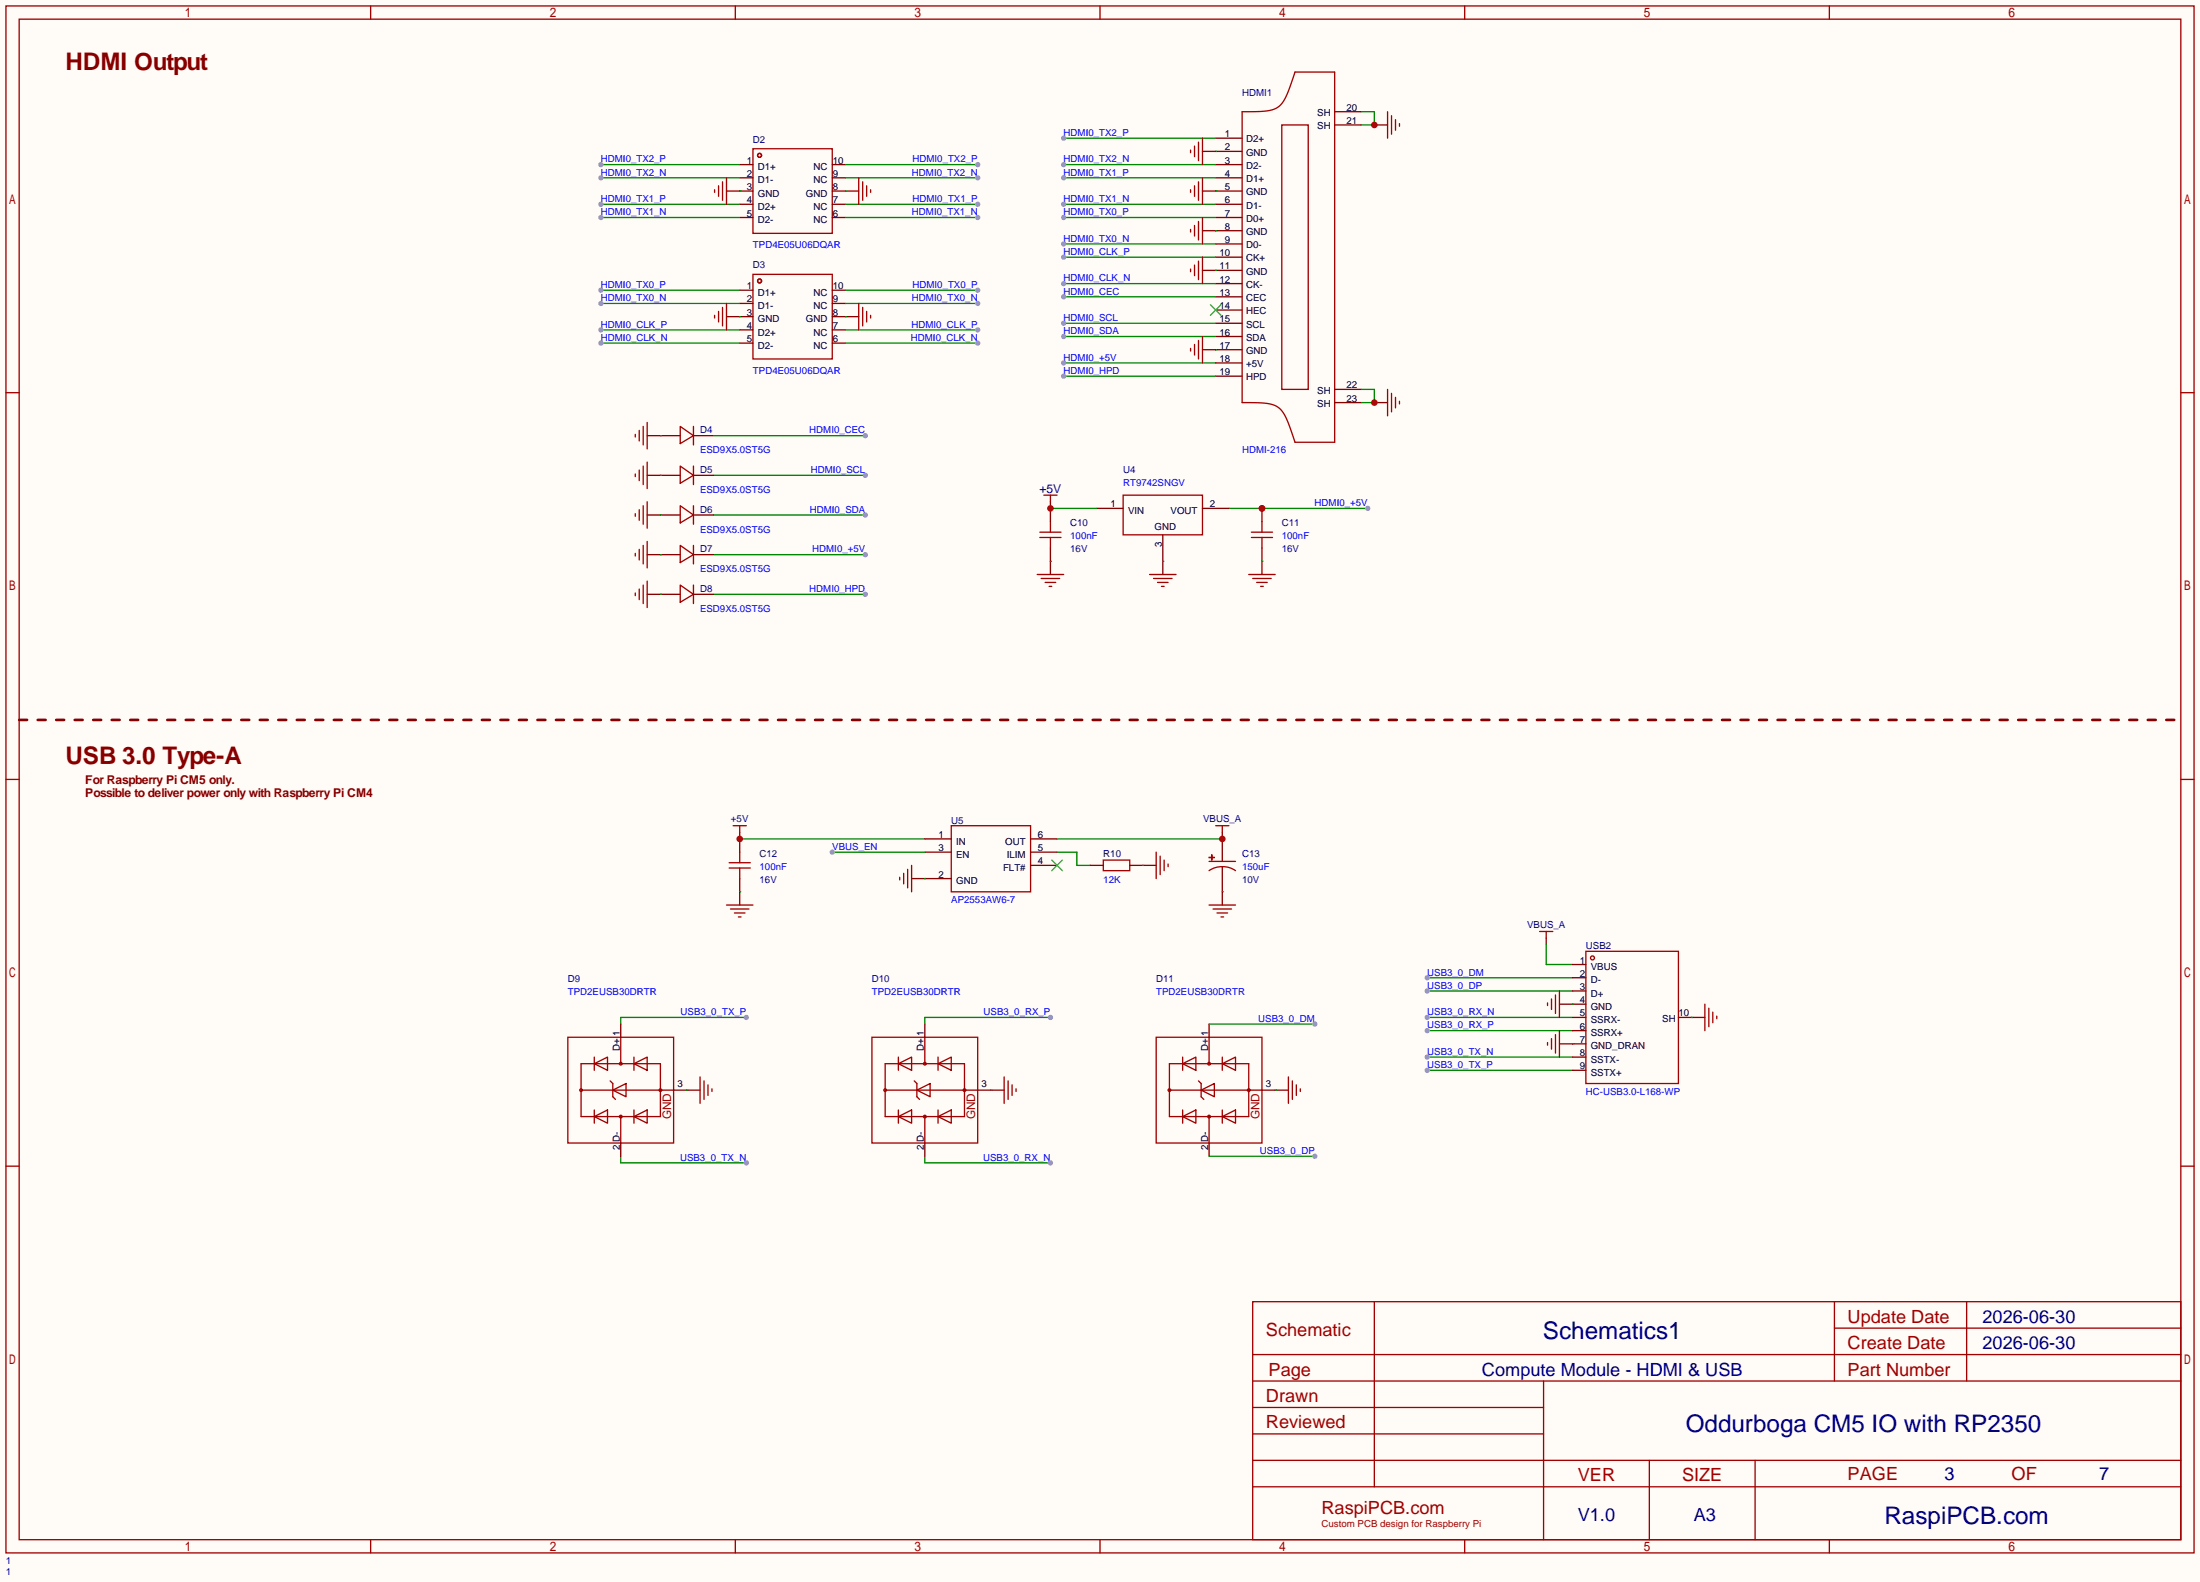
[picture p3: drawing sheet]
<svg xmlns="http://www.w3.org/2000/svg" width="423mm" height="304mm" viewBox="0 0 423 304" stroke-linecap="round" stroke-linejoin="round" font-family="sans-serif">
<path d="M0 0h422.7v303.9h-422.7z" fill="#fffcf7"/>
<g fill="none" stroke="#a10000" stroke-width=".25">
<path d="M1.1 1.1h420.4v297.2h-420.4zM3.7 3.7h415.3v292.1h-415.3zM71.2 1.1v2.6M141.3 1.1v2.6M211.3 1.1v2.6M281.4 1.1v2.6M351.5 1.1v2.6M1.1 75.4h2.6M419 75.4h2.5M1.1 149.7h2.6M419 149.7h2.5M327.5 192.9v5.1"/>
<path d="M328.3 193.7v3.5M329.1 194.4v2.1M329.8 195.2v.5M1.1 224h2.6M419 224h2.5M240.7 250.1h178.3v45.7h-178.3zM264 250.1v35.5M352.4 250.1v15.2M352.4 255.1h66.6M377.8 250.1v15.2M240.7 270.4h55.8M240.7 265.3h178.3"/>
<path d="M240.7 275.5h55.8M240.7 260.2h178.3M296.5 265.3v30.5M71.2 295.8v2.5M141.3 295.8v2.5M211.3 295.8v2.5M240.7 285.6h178.3M240.7 280.5h178.3M281.4 295.8v2.5M316.9 280.5v15.3M337.2 280.5v15.3M351.5 295.8v2.5"/>
</g>
<path d="M325 195.5h2.5" fill="none" stroke="#870000" stroke-width=".25"/>
<path d="M274.2 190.4h27.9" fill="none" stroke="#008700" stroke-width=".25"/>
<circle cx="274.2" cy="190.4" r=".51" fill="#999"/>
<path d="M274.2 187.8h27.9" fill="none" stroke="#008700" stroke-width=".25"/>
<circle cx="274.2" cy="187.8" r=".51" fill="#999"/>
<path d="M274.2 198h27.9" fill="none" stroke="#008700" stroke-width=".25"/>
<circle cx="274.2" cy="198" r=".51" fill="#999"/>
<path d="M274.2 195.5h27.9" fill="none" stroke="#008700" stroke-width=".25"/>
<circle cx="274.2" cy="195.5" r=".51" fill="#999"/>
<path d="M274.2 205.6h27.9" fill="none" stroke="#008700" stroke-width=".25"/>
<circle cx="274.2" cy="205.6" r=".51" fill="#999"/>
<path d="M274.2 203.1h27.9" fill="none" stroke="#008700" stroke-width=".25"/>
<circle cx="274.2" cy="203.1" r=".51" fill="#999"/>
<path d="M299.6 192.9h2.5M299.6 200.5h2.5" fill="none" stroke="#870000" stroke-width=".25"/>
<path d="M297.3 192.7v.5M298.1 191.9v2M298.1 199.5v2M298.8 191.1v3.6M298.8 198.8v3.5M299.6 190.4v5.1M299.6 198v5.1M297.3 200.3v.5" fill="none" stroke="#a10000" stroke-width=".25"/>
<path d="M143.4 195.5h-24.1v1.2" fill="none" stroke="#008700" stroke-width=".25"/>
<circle cx="143.4" cy="195.5" r=".51" fill="#999"/>
<path d="M119.3 222.1v1.3h24.1" fill="none" stroke="#008700" stroke-width=".25"/>
<circle cx="143.4" cy="223.4" r=".51" fill="#999"/>
<path d="M119.3 196.7v2.6M119.3 219.6v2.5M129.4 209.4h5.1" fill="none" stroke="#870000" stroke-width=".25"/>
<g fill="none" stroke="#a10000" stroke-width=".25">
<path d="M109.1 199.3h20.3v20.3h-20.3zM119.3 199.3v5M111.6 204.3h15.3v10.2h-15.3zM111.6 209.4h17.8M114.2 214.5l2.5-1.3v2.6zM114.2 204.3l2.5-1.2v2.5zM114.2 203.1v2.5M114.2 213.2v2.6M117.2 207.6l.5 .6v2.5l.5 .5M117.7 209.4l2.6-1.2v2.5zM119.3 214.5v5.1M121.8 214.5l2.5-1.3v2.6z"/>
<path d="M121.8 204.3l2.5-1.2v2.5zM121.8 203.1v2.5M121.8 213.2v2.6M134.5 206.9v5.1M135.3 207.6v3.6M136 208.4v2M136.8 209.2v.5"/>
<circle cx="111.6" cy="209.4" r=".25"/>
<circle cx="119.3" cy="214.5" r=".25"/>
<circle cx="119.3" cy="204.3" r=".25"/>
<circle cx="126.9" cy="209.4" r=".25"/>
</g>
<path d="M201.8 195.5h-24.1v1.2M132 209.4h.1" fill="none" stroke="#008700" stroke-width=".25"/>
<circle cx="201.8" cy="195.5" r=".51" fill="#999"/>
<path d="M177.7 222.1v1.3h24.1" fill="none" stroke="#008700" stroke-width=".25"/>
<circle cx="201.8" cy="223.4" r=".51" fill="#999"/>
<g fill="none" stroke="#870000" stroke-width=".25">
<path d="M142.1 159.9v1.3M234.8 159.9v1.3M142.1 171.3v2.6M177.7 161.2h5.1M177.7 168.8h5.1M177.7 163.7h5.1M198 161.2h5.1M198 163.7h5.1M198 166.2h5.1M219.6 166.2h2.5M234.8 171.3v2.6M177.7 196.7v2.6"/>
<path d="M177.7 219.6v2.5M187.8 209.4h5.1"/>
</g>
<g fill="none" stroke="#a10000" stroke-width=".25">
<path d="M140.8 158.6h2.6M142.1 158.6v1.3M182.8 158.6h15.2v12.7h-15.2zM233.6 158.6h2.5M234.8 158.6v1.3M139.6 173.9h5.1M140.3 174.6h3.6M141.1 175.4h2M141.9 176.1h.5M222.1 163.7v5.1M222.9 164.5v3.5M223.6 165.2v2.1"/>
<path d="M224.4 166v.5M232.3 173.9h5.1M233 174.6h3.6M233.8 175.4h2M234.6 176.1h.5M167.5 199.3h20.3v20.3h-20.3zM177.7 199.3v5M170.1 204.3h15.2v10.2h-15.2zM170.1 209.4h17.7M172.6 214.5l2.5-1.3v2.6zM172.6 204.3l2.5-1.2v2.5zM172.6 203.1v2.5"/>
<path d="M172.6 213.2v2.6M175.6 207.6l.5 .6v2.5l.6 .5M176.1 209.4l2.6-1.2v2.5zM177.7 214.5v5.1M180.2 214.5l2.6-1.3v2.6zM180.2 204.3l2.6-1.2v2.5zM180.2 203.1v2.5M180.2 213.2v2.6M192.9 206.9v5.1M193.7 207.6v3.6M194.4 208.4v2M195.2 209.2v.5"/>
<circle cx="170.1" cy="209.4" r=".25"/>
<circle cx="177.7" cy="214.5" r=".25"/>
<circle cx="177.7" cy="204.3" r=".25"/>
<circle cx="185.3" cy="209.4" r=".25"/>
</g>
<path d="M142.1 161.2h35.6M159.9 163.7h17.8M203.1 161.2h31.7M203.1 163.7h3.8v2.5h2.5M190.4 209.4h.1" fill="none" stroke="#008700" stroke-width=".25"/>
<path d="M202.1 165.2l2 2.1M204.1 165.2l-2 2.1" fill="none" stroke="#3c3" stroke-width=".25"/>
<circle cx="159.9" cy="163.7" r=".51" fill="#999"/>
<path d="M175.1 168.8h2.6M232.3 196.7v2.6M232.3 219.6v2.5M242.4 209.4h5.1" fill="none" stroke="#870000" stroke-width=".25"/>
<g fill="none" stroke="#a10000" stroke-width=".25">
<path d="M172.8 168.5v.5M173.6 167.8v2M174.4 167v3.6M175.1 166.2v5.1M222.1 199.3h20.3v20.3h-20.3zM232.3 199.3v5M224.7 204.3h15.2v10.2h-15.2zM224.7 209.4h17.7M227.2 214.5l2.5-1.3v2.6zM227.2 204.3l2.5-1.2v2.5zM227.2 203.1v2.5M227.2 213.2v2.6"/>
<path d="M230.3 207.6l.5 .6v2.5l.5 .5M230.8 209.4l2.5-1.2v2.5zM232.3 214.5v5.1M234.8 214.5l2.6-1.3v2.6zM234.8 204.3l2.6-1.2v2.5zM234.8 203.1v2.5M234.8 213.2v2.6M247.5 206.9v5.1M248.3 207.6v3.6M249 208.4v2M249.8 209.2v.5"/>
<circle cx="224.7" cy="209.4" r=".25"/>
<circle cx="232.3" cy="214.5" r=".25"/>
<circle cx="232.3" cy="204.3" r=".25"/>
<circle cx="239.9" cy="209.4" r=".25"/>
</g>
<path d="M177.7 168.8h.1M232.3 196.7h20.3M245 209.4h.1" fill="none" stroke="#008700" stroke-width=".25"/>
<circle cx="252.6" cy="196.7" r=".51" fill="#999"/>
<path d="M232.3 222.1h20.3" fill="none" stroke="#008700" stroke-width=".25"/>
<circle cx="252.6" cy="222.1" r=".51" fill="#999"/>
<path d="M140.1 166.8h4M140.1 165.7h4M142.1 163.7v2M212 165.2h5v2.1h-5zM295.8 178.9h2.5M297.1 178.9v1.3" fill="none" stroke="#a10000" stroke-width=".25"/>
<path d="M142.1 161.2v2.5M142.1 168.8v2.5M209.4 166.2h2.6M217 166.2h2.6M297.1 180.2v1.3" fill="none" stroke="#870000" stroke-width=".25"/>
<path d="M219.6 166.2h.1M297.1 181.5v3.8h5" fill="none" stroke="#008700" stroke-width=".25"/>
<circle cx="142.1" cy="161.2" r=".63" fill="#c00"/>
<path d="M142.1 166.8v2" fill="none" stroke="#a10000" stroke-width=".25"/>
<path d="M142.1 171.3h.1" fill="none" stroke="#008700" stroke-width=".25"/>
<path d="M234.8 161.2v4.3" fill="none" stroke="#870000" stroke-width=".25"/>
<circle cx="234.8" cy="161.2" r=".63" fill="#c00"/>
<path d="M234.8 166.5v4.8" fill="none" stroke="#870000" stroke-width=".25"/>
<path d="M232.3 164.7h1zM232.3 167.3a4.6 4.6 0 0 1 5.1 0M232.3 165.5h5.1M232.8 164.2v1z" fill="none" stroke="#a10000" stroke-width=".25"/>
<path d="M204.3 69.7h29.3M234.8 171.3h.1" fill="none" stroke="#008700" stroke-width=".25"/>
<circle cx="204.3" cy="69.7" r=".51" fill="#999"/>
<g fill="none" stroke="#a10000" stroke-width=".25">
<path d="M144.7 28.6h15.2v16.2h-15.2zM238.6 21.5l4.8-.2 1.3-.3 .9-.5 .8-.8 .7-1.2 1.7-4.7h7.6v71.2h-7.6l-1.7-4.7-.7-1.2-.8-.8-.9-.5-1.3-.3-4.8-.2zM246.3 24h5v50.8h-5z"/>
<circle cx="145.9" cy="29.8" r=".38"/>
</g>
<g fill="none" stroke="#870000" stroke-width=".25">
<path d="M142.1 39.2h2.6M142.1 36.7h2.6M142.1 34.2h2.6M142.1 31.6h2.6M159.9 39.2h2.5M159.9 36.7h2.5M159.9 34.2h2.5M159.9 31.6h2.5M233.6 39.2h5M233.6 36.7h5M233.6 34.2h5M233.6 31.6h5"/>
<path d="M233.6 29.1h5M233.6 26.5h5M256.4 24h5.1M256.4 21.5h5.1M142.1 41.8h2.6M159.9 41.8h2.5M233.6 59.6h5M233.6 57h5M233.6 54.5h5M233.6 51.9h5M233.6 49.4h5M233.6 46.9h5"/>
<path d="M233.6 44.3h5M233.6 41.8h5M233.6 72.3h5M233.6 69.7h5M233.6 67.2h5M233.6 64.6h5M233.6 62.1h5M256.4 77.3h5.1M256.4 74.8h5.1"/>
</g>
<path d="M232.5 58.5l2.1 2.1M234.6 58.5l-2.1 2.1" fill="none" stroke="#3c3" stroke-width=".25"/>
<path d="M162.4 41.8h25.4" fill="none" stroke="#008700" stroke-width=".25"/>
<circle cx="187.8" cy="41.8" r=".51" fill="#999"/>
<path d="M3.7 138.3h415.3" fill="none" stroke="#870000" stroke-width=".51" stroke-dasharray="1.5 2"/>
<path d="M162.4 39.2h25.4" fill="none" stroke="#008700" stroke-width=".25"/>
<circle cx="187.8" cy="39.2" r=".51" fill="#999"/>
<path d="M162.4 34.2h25.4" fill="none" stroke="#008700" stroke-width=".25"/>
<circle cx="187.8" cy="34.2" r=".51" fill="#999"/>
<path d="M162.4 31.6h25.4" fill="none" stroke="#008700" stroke-width=".25"/>
<circle cx="187.8" cy="31.6" r=".51" fill="#999"/>
<path d="M115.4 41.8h26.7" fill="none" stroke="#008700" stroke-width=".25"/>
<circle cx="115.4" cy="41.8" r=".51" fill="#999"/>
<path d="M115.4 39.2h26.7" fill="none" stroke="#008700" stroke-width=".25"/>
<circle cx="115.4" cy="39.2" r=".51" fill="#999"/>
<path d="M115.4 34.2h26.7" fill="none" stroke="#008700" stroke-width=".25"/>
<circle cx="115.4" cy="34.2" r=".51" fill="#999"/>
<path d="M115.4 31.6h26.7" fill="none" stroke="#008700" stroke-width=".25"/>
<circle cx="115.4" cy="31.6" r=".51" fill="#999"/>
<path d="M139.6 36.7h2.5M162.4 36.7h2.6M142.1 55.8h2.6M142.1 58.3h2.6M159.9 55.8h2.5M159.9 58.3h2.5M142.1 60.8h2.6M142.1 63.4h2.6M142.1 65.9h2.6M159.9 60.8h2.5M159.9 63.4h2.5M159.9 65.9h2.5" fill="none" stroke="#870000" stroke-width=".25"/>
<g fill="none" stroke="#a10000" stroke-width=".25">
<path d="M137.3 36.4v.6M138 35.7v2M138.8 34.9v3.6M139.6 34.2v5M165 34.2v5M165.7 34.9v3.6M166.5 35.7v2M167.3 36.4v.6M144.7 52.7h15.2v16.3h-15.2z"/>
<circle cx="145.9" cy="54" r=".38"/>
</g>
<path d="M142.1 36.7h.1M162.4 36.7h.1M162.4 65.9h25.4" fill="none" stroke="#008700" stroke-width=".25"/>
<circle cx="187.8" cy="65.9" r=".51" fill="#999"/>
<path d="M162.4 63.4h25.4" fill="none" stroke="#008700" stroke-width=".25"/>
<circle cx="187.8" cy="63.4" r=".51" fill="#999"/>
<path d="M162.4 58.3h25.4" fill="none" stroke="#008700" stroke-width=".25"/>
<circle cx="187.8" cy="58.3" r=".51" fill="#999"/>
<path d="M162.4 55.8h25.4" fill="none" stroke="#008700" stroke-width=".25"/>
<circle cx="187.8" cy="55.8" r=".51" fill="#999"/>
<path d="M115.4 65.9h26.7" fill="none" stroke="#008700" stroke-width=".25"/>
<circle cx="115.4" cy="65.9" r=".51" fill="#999"/>
<path d="M115.4 63.4h26.7" fill="none" stroke="#008700" stroke-width=".25"/>
<circle cx="115.4" cy="63.4" r=".51" fill="#999"/>
<path d="M115.4 58.3h26.7" fill="none" stroke="#008700" stroke-width=".25"/>
<circle cx="115.4" cy="58.3" r=".51" fill="#999"/>
<path d="M115.4 55.8h26.7" fill="none" stroke="#008700" stroke-width=".25"/>
<circle cx="115.4" cy="55.8" r=".51" fill="#999"/>
<path d="M139.6 60.8h2.5M162.4 60.8h2.6M126.9 83.7h3.8M133.2 83.7h3.8" fill="none" stroke="#870000" stroke-width=".25"/>
<path d="M138 59.8v2M138.8 59.1v3.5M139.6 58.3v5.1M165 58.3v5.1M165.7 59.1v3.5M166.5 59.8v2M137.3 60.6v.5M167.3 60.6v.5M130.7 81.9l2.5 1.8-2.5 1.5zM133.2 81.9v3.6" fill="none" stroke="#a10000" stroke-width=".25"/>
<path d="M142.1 60.8h.1M162.4 60.8h.1M137 98.9h29.2" fill="none" stroke="#008700" stroke-width=".25"/>
<circle cx="166.2" cy="98.9" r=".51" fill="#999"/>
<path d="M137 91.3h29.2" fill="none" stroke="#008700" stroke-width=".25"/>
<circle cx="166.2" cy="91.3" r=".51" fill="#999"/>
<path d="M137 106.6h29.2" fill="none" stroke="#008700" stroke-width=".25"/>
<circle cx="166.2" cy="106.6" r=".51" fill="#999"/>
<path d="M137 83.7h29.2" fill="none" stroke="#008700" stroke-width=".25"/>
<circle cx="166.2" cy="83.7" r=".51" fill="#999"/>
<path d="M124.3 91.3h6.4M124.3 98.9h6.4M124.3 83.7h2.6M133.2 91.3h3.8M133.2 98.9h3.8M124.3 106.6h6.4M133.2 106.6h3.8" fill="none" stroke="#870000" stroke-width=".25"/>
<g fill="none" stroke="#a10000" stroke-width=".25">
<path d="M122 83.4v.5M122 91.1v.5M122 98.7v.5M122.8 82.7v2M122.8 90.3v2M122.8 97.9v2M123.6 81.9v3.6M123.6 89.5v3.6M123.6 97.2v3.5M124.3 81.2v5M124.3 88.8v5.1M124.3 96.4v5.1"/>
<path d="M130.7 89.5l2.5 1.8-2.5 1.5zM130.7 97.2l2.5 1.7-2.5 1.6zM133.2 89.5v3.6M133.2 97.2v3.5M122 106.3v.5M122.8 105.5v2.1M123.6 104.8v3.5M124.3 104v5.1M130.7 104.8l2.5 1.8-2.5 1.5zM133.2 104.8v3.5"/>
</g>
<path d="M126.9 83.7h.1M126.9 91.3h.1M126.9 98.9h.1M126.9 106.6h.1M137 114.2h29.2" fill="none" stroke="#008700" stroke-width=".25"/>
<circle cx="166.2" cy="114.2" r=".51" fill="#999"/>
<path d="M124.3 114.2h6.4M133.2 114.2h3.8" fill="none" stroke="#870000" stroke-width=".25"/>
<path d="M122 113.9v.5M122.8 113.2v2M123.6 112.4v3.6M124.3 111.6v5.1M130.7 112.4l2.5 1.8-2.5 1.5zM133.2 112.4v3.6" fill="none" stroke="#a10000" stroke-width=".25"/>
<path d="M204.3 26.5h29.3M126.9 114.2h.1" fill="none" stroke="#008700" stroke-width=".25"/>
<circle cx="204.3" cy="26.5" r=".51" fill="#999"/>
<path d="M204.3 34.2h29.3M233.6 29.1h.1" fill="none" stroke="#008700" stroke-width=".25"/>
<circle cx="204.3" cy="34.2" r=".51" fill="#999"/>
<path d="M204.3 31.6h29.3" fill="none" stroke="#008700" stroke-width=".25"/>
<circle cx="204.3" cy="31.6" r=".51" fill="#999"/>
<path d="M261.5 21.5h2.5v2.5h-2.5M204.3 54.5h29.3" fill="none" stroke="#008700" stroke-width=".25"/>
<circle cx="204.3" cy="54.5" r=".51" fill="#999"/>
<path d="M204.3 49.4h29.3" fill="none" stroke="#008700" stroke-width=".25"/>
<circle cx="204.3" cy="49.4" r=".51" fill="#999"/>
<path d="M204.3 46.9h29.3" fill="none" stroke="#008700" stroke-width=".25"/>
<circle cx="204.3" cy="46.9" r=".51" fill="#999"/>
<path d="M204.3 41.8h29.3" fill="none" stroke="#008700" stroke-width=".25"/>
<circle cx="204.3" cy="41.8" r=".51" fill="#999"/>
<path d="M204.3 39.2h29.3" fill="none" stroke="#008700" stroke-width=".25"/>
<circle cx="204.3" cy="39.2" r=".51" fill="#999"/>
<path d="M204.3 72.3h29.3" fill="none" stroke="#008700" stroke-width=".25"/>
<circle cx="204.3" cy="72.3" r=".51" fill="#999"/>
<path d="M231 36.7h2.6M231 29.1h2.6M231 51.9h2.6M231 44.3h2.6M264 77.3h2.6" fill="none" stroke="#870000" stroke-width=".25"/>
<g fill="none" stroke="#a10000" stroke-width=".25">
<path d="M228.7 28.8v.5M228.7 36.4v.6M229.5 28.1v2M229.5 35.7v2M230.3 27.3v3.6M230.3 34.9v3.6M231 26.5v5.1M231 34.2v5M228.7 44.1v.5M228.7 51.7v.5M229.5 43.3v2M229.5 50.9v2.1"/>
<path d="M230.3 42.5v3.6M230.3 50.2v3.5M231 41.8v5.1M231 49.4v5.1M266.6 74.8v5.1M267.3 75.6v3.5M268.1 76.3v2.1M268.9 77.1v.5"/>
</g>
<path d="M233.6 67.2h.1M261.5 74.8h2.5v2.5h-2.5" fill="none" stroke="#008700" stroke-width=".25"/>
<circle cx="264" cy="77.3" r=".63" fill="#c00"/>
<path d="M233.6 36.7h.1M233.6 51.9h.1M233.6 44.3h.1M204.3 62.1h29.3" fill="none" stroke="#008700" stroke-width=".25"/>
<circle cx="204.3" cy="62.1" r=".51" fill="#999"/>
<path d="M204.3 57h29.3" fill="none" stroke="#008700" stroke-width=".25"/>
<circle cx="204.3" cy="57" r=".51" fill="#999"/>
<path d="M204.3 64.6h29.3" fill="none" stroke="#008700" stroke-width=".25"/>
<circle cx="204.3" cy="64.6" r=".51" fill="#999"/>
<path d="M264 24h2.6" fill="none" stroke="#870000" stroke-width=".25"/>
<circle cx="264" cy="24" r=".63" fill="#c00"/>
<path d="M266.6 21.5v5M267.3 22.2v3.6M268.1 23v2M268.9 23.7v.6M228.7 66.9v.5M229.5 66.2v2M230.3 65.4v3.6M231 64.6v5.1" fill="none" stroke="#a10000" stroke-width=".25"/>
<path d="M231 67.2h2.6" fill="none" stroke="#870000" stroke-width=".25"/>
<path d="M236.1 97.7h26.7" fill="none" stroke="#008700" stroke-width=".25"/>
<circle cx="242.4" cy="97.7" r=".63" fill="#c00"/>
<circle cx="262.8" cy="97.7" r=".51" fill="#999"/>
<path d="M215.8 95.1h15.2v7.6h-15.2zM240.4 103.3h4.1M240.4 102.2h4.1M242.4 100.2v2" fill="none" stroke="#a10000" stroke-width=".25"/>
<path d="M210.7 97.7h5.1M231 97.7h5.1M242.4 97.7v2.5M223.4 102.7v5.1M242.4 105.3v2.5" fill="none" stroke="#870000" stroke-width=".25"/>
<circle cx="242.4" cy="97.7" r=".63" fill="#c00"/>
<g fill="none" stroke="#a10000" stroke-width=".25">
<path d="M200.5 95.1h2.6M201.8 95.1v1.3M199.8 103.3h4M199.8 102.2h4M201.8 100.2v2M220.9 110.4h5M221.6 111.1h3.6M222.4 111.9h2M223.1 112.6h.5M239.9 110.4h5.1M240.7 111.1h3.5M241.4 111.9h2.1"/>
<path d="M242.2 112.6h.5M242.4 103.3v2"/>
</g>
<path d="M201.8 96.4v3.8M201.8 105.3v2.5M223.4 107.8v2.6M242.4 107.8v2.6" fill="none" stroke="#870000" stroke-width=".25"/>
<path d="M201.8 97.7h8.9M223.4 107.8h.1M242.4 107.8h.1" fill="none" stroke="#008700" stroke-width=".25"/>
<circle cx="201.8" cy="97.7" r=".63" fill="#c00"/>
<g fill="none" stroke="#a10000" stroke-width=".25">
<path d="M199.3 110.4h5M200 111.1h3.6M200.8 111.9h2M201.5 112.6h.6M201.8 103.3v2M304.7 182.8h17.8v25.4h-17.8z"/>
<circle cx="305.9" cy="184" r=".38"/>
</g>
<path d="M201.8 107.8v2.6M302.1 195.5h2.6M302.1 198h2.6M302.1 192.9h2.6M302.1 190.4h2.6M302.1 187.8h2.6M302.1 185.3h2.6M322.5 195.5h2.5M302.1 205.6h2.6M302.1 203.1h2.6M302.1 200.5h2.6" fill="none" stroke="#870000" stroke-width=".25"/>
<path d="M201.8 107.8h.1M302.1 192.9h.1M325 195.5h.1M302.1 200.5h.1" fill="none" stroke="#008700" stroke-width=".25"/>
<g font-size="4.7" fill="#800">
<text x="12.6" y="13.4">HDMI Output</text>
<text x="12.6" y="146.8">USB 3.0 Type-A</text>
</g>
<g font-size="4.7" fill="#000080">
<text x="296.4" y="257.3">Schematics1</text>
<text x="323.8" y="275">Oddurboga CM5 IO with RP2350</text>
<text x="362" y="292.8">RaspiPCB.com</text>
</g>
<g font-size="3.5" fill="#a00000">
<text x="243.2" y="256.6">Schematic</text>
<text x="355" y="254.1">Update Date</text>
<text x="355" y="259.2">Create Date</text>
<text x="243.2" y="269.3">Drawn</text>
<text x="243.7" y="264.2">Page</text>
<text x="355" y="264.2">Part Number</text>
<text x="243.2" y="274.4">Reviewed</text>
<text x="303.1" y="284.6">VER</text>
<text x="323.1" y="284.6">SIZE</text>
<text x="355" y="284.3">PAGE</text>
<text x="386.5" y="284.3">OF</text>
<text x="253.9" y="290.8">RaspiPCB.com</text>
</g>
<g font-size="3.5" fill="#000080">
<text x="380.9" y="254.1">2026-06-30</text>
<text x="380.9" y="259.2">2026-06-30</text>
<text x="284.7" y="264.2">Compute Module - HDMI &amp; USB</text>
<text x="373.6" y="284.3">3</text>
<text x="403.3" y="284.3">7</text>
<text x="303.1" y="292.2">V1.0</text>
<text x="325.4" y="292.2">A3</text>
</g>
<text font-size="2.3" fill="#000080" x="199.7" y="94.7">+5V</text>
<g font-size="2.3" fill="#800">
<text x="16.4" y="150.6">For Raspberry Pi CM5 only.</text>
<text x="16.4" y="153.1">Possible to deliver power only with Raspberry Pi CM4</text>
</g>
<g font-size="2.3" fill="#a00000">
<text x="128.9" y="215" transform="rotate(-90 128.9 215)">GND</text>
<text x="187.3" y="215" transform="rotate(-90 187.3 215)">GND</text>
<text x="242" y="215" transform="rotate(-90 242 215)">GND</text>
</g>
<g font-size="1.9" fill="#000080">
<text x="238.6" y="18.5">HDMI1</text>
<text x="144.7" y="27.4">D2</text>
<text x="144.7" y="51.5">D3</text>
<text x="134.5" y="83.3">D4</text>
<text x="134.5" y="90.9">D5</text>
<text x="215.8" y="90.9">U4</text>
<text x="134.5" y="98.5">D6</text>
<text x="205.6" y="101">C10</text>
<text x="246.3" y="101">C11</text>
<text x="134.5" y="106.1">D7</text>
<text x="205.6" y="106.1">16V</text>
<text x="246.3" y="106.1">16V</text>
<text x="134.5" y="113.7">D8</text>
<text x="140.4" y="157.9">+5V</text>
<text x="182.8" y="158.2">U5</text>
<text x="231.1" y="157.9">VBUS_A</text>
<text x="145.9" y="164.5">C12</text>
<text x="212" y="164.5">R10</text>
<text x="238.6" y="164.5">C13</text>
<text x="145.9" y="169.6">16V</text>
<text x="238.6" y="169.6">10V</text>
<text x="293.4" y="178.3">VBUS_A</text>
<text x="304.7" y="182.3">USB2</text>
<text x="109.1" y="188.7">D9</text>
<text x="167.5" y="188.7">D10</text>
<text x="222.1" y="188.7">D11</text>
<text x="1.1" y="300.4">1</text>
<text x="1.1" y="302.5">1</text>
</g>
<g font-size="1.9">
<text x="253.1" y="22.3">SH</text>
<text x="258.7" y="23.8">21</text>
<text x="258.7" y="21.3">20</text>
<text x="235.3" y="28.9">2</text>
<text x="235.3" y="26.4">1</text>
<text x="239.4" y="29.9">GND</text>
<text x="239.4" y="27.4">D2+</text>
<text x="253.1" y="24.8">SH</text>
<text x="143.5" y="31.4">1</text>
<text x="143.5" y="34">2</text>
<text x="145.6" y="32.7">D1+</text>
<text x="145.6" y="35.2">D1-</text>
<text x="156.3" y="35.2">NC</text>
<text x="156.3" y="32.7">NC</text>
<text x="160" y="34">9</text>
<text x="160" y="31.4">10</text>
<text x="235.3" y="34">4</text>
<text x="235.3" y="31.4">3</text>
<text x="239.4" y="35">D1+</text>
<text x="239.4" y="32.4">D2-</text>
<text x="143.5" y="36.5">3</text>
<text x="143.5" y="39.1">4</text>
<text x="143.5" y="41.6">5</text>
<text x="145.6" y="37.8">GND</text>
<text x="145.6" y="40.3">D2+</text>
<text x="154.8" y="37.8">GND</text>
<text x="156.3" y="40.3">NC</text>
<text x="160" y="41.6">6</text>
<text x="160" y="39.1">7</text>
<text x="160" y="36.5">8</text>
<text x="235.3" y="41.6">7</text>
<text x="235.3" y="39.1">6</text>
<text x="235.3" y="36.5">5</text>
<text x="239.4" y="40.1">D1-</text>
<text x="239.4" y="37.5">GND</text>
<text x="145.6" y="42.9">D2-</text>
<text x="156.3" y="42.9">NC</text>
<text x="235.3" y="46.7">9</text>
<text x="235.3" y="44.1">8</text>
<text x="239.4" y="47.7">D0-</text>
<text x="239.4" y="45.1">GND</text>
<text x="239.4" y="42.6">D0+</text>
<text x="234.3" y="51.8">11</text>
<text x="234.3" y="49.2">10</text>
<text x="239.4" y="52.8">GND</text>
<text x="239.4" y="50.2">CK+</text>
<text x="143.5" y="55.6">1</text>
<text x="143.5" y="58.1">2</text>
<text x="145.6" y="56.8">D1+</text>
<text x="145.6" y="59.4">D1-</text>
<text x="156.3" y="59.4">NC</text>
<text x="156.3" y="56.8">NC</text>
<text x="160" y="58.1">9</text>
<text x="160" y="55.6">10</text>
<text x="234.3" y="59.4">14</text>
<text x="234.3" y="56.8">13</text>
<text x="234.3" y="54.3">12</text>
<text x="239.4" y="57.8">CEC</text>
<text x="239.4" y="55.3">CK-</text>
<text x="143.5" y="60.6">3</text>
<text x="143.5" y="63.2">4</text>
<text x="143.5" y="65.7">5</text>
<text x="145.6" y="61.9">GND</text>
<text x="145.6" y="64.5">D2+</text>
<text x="154.8" y="61.9">GND</text>
<text x="156.3" y="64.5">NC</text>
<text x="160" y="65.7">6</text>
<text x="160" y="63.2">7</text>
<text x="160" y="60.6">8</text>
<text x="234.3" y="64.5">16</text>
<text x="234.3" y="61.9">15</text>
<text x="239.4" y="65.5">SDA</text>
<text x="239.4" y="62.9">SCL</text>
<text x="239.4" y="60.4">HEC</text>
<text x="145.6" y="67">D2-</text>
<text x="156.3" y="67">NC</text>
<text x="234.3" y="69.5">18</text>
<text x="234.3" y="67">17</text>
<text x="239.4" y="70.5">+5V</text>
<text x="239.4" y="68">GND</text>
<text x="234.3" y="72.1">19</text>
<text x="239.4" y="73.1">HPD</text>
<text x="253.1" y="75.6">SH</text>
<text x="258.7" y="77.2">23</text>
<text x="258.7" y="74.6">22</text>
<text x="253.1" y="78.2">SH</text>
<text x="213.3" y="97.5">1</text>
<text x="216.7" y="98.7">VIN</text>
<text x="221.8" y="101.8">GND</text>
<text x="224.9" y="98.7">VOUT</text>
<text x="232.4" y="97.5">2</text>
<text x="223.2" y="105.2" transform="rotate(-90 223.2 105.2)">3</text>
<text x="180.3" y="161">1</text>
<text x="199.4" y="161">6</text>
<text x="180.3" y="163.5">3</text>
<text x="183.7" y="162.2">IN</text>
<text x="183.7" y="164.8">EN</text>
<text x="192.7" y="167.3">FLT#</text>
<text x="193.1" y="162.2">OUT</text>
<text x="193.4" y="164.8">ILIM</text>
<text x="199.4" y="166.1">4</text>
<text x="199.4" y="163.5">5</text>
<text x="180.3" y="168.6">2</text>
<text x="183.7" y="169.9">GND</text>
<text x="303.5" y="185.1">1</text>
<text x="303.5" y="190.2">3</text>
<text x="303.5" y="187.6">2</text>
<text x="305.6" y="191.5">D+</text>
<text x="305.6" y="188.9">D-</text>
<text x="305.6" y="186.4">VBUS</text>
<text x="303.5" y="197.8">6</text>
<text x="303.5" y="195.3">5</text>
<text x="303.5" y="192.7">4</text>
<text x="305.6" y="196.5">SSRX-</text>
<text x="305.6" y="194">GND</text>
<text x="319.4" y="196.3">SH</text>
<text x="322.5" y="195.3">10</text>
<text x="119.1" y="202" transform="rotate(-90 119.1 202)">D+</text>
<text x="119.1" y="199" transform="rotate(-90 119.1 199)">1</text>
<text x="177.5" y="202" transform="rotate(-90 177.5 202)">D+</text>
<text x="177.5" y="199" transform="rotate(-90 177.5 199)">1</text>
<text x="232.1" y="202" transform="rotate(-90 232.1 202)">D+</text>
<text x="232.1" y="199" transform="rotate(-90 232.1 199)">1</text>
<text x="303.5" y="202.9">8</text>
<text x="303.5" y="200.3">7</text>
<text x="305.6" y="201.6">GND_DRAN</text>
<text x="305.6" y="199.1">SSRX+</text>
<text x="130.2" y="208.7">3</text>
<text x="188.6" y="208.7">3</text>
<text x="243.2" y="208.7">3</text>
<text x="303.5" y="205.4">9</text>
<text x="305.6" y="206.7">SSTX+</text>
<text x="305.6" y="204.2">SSTX-</text>
<text x="119.1" y="220.9" transform="rotate(-90 119.1 220.9)">2</text>
<text x="119.1" y="219.3" transform="rotate(-90 119.1 219.3)">D-</text>
<text x="177.5" y="220.9" transform="rotate(-90 177.5 220.9)">2</text>
<text x="177.5" y="219.3" transform="rotate(-90 177.5 219.3)">D-</text>
<text x="232.1" y="220.9" transform="rotate(-90 232.1 220.9)">2</text>
<text x="232.1" y="219.3" transform="rotate(-90 232.1 219.3)">D-</text>
</g>
<g font-size="1.9" fill="#00f">
<text x="204.3" y="26.1">HDMI0_TX2_P</text>
<text x="115.4" y="33.7">HDMI0_TX2_N</text>
<text x="115.4" y="31.2">HDMI0_TX2_P</text>
<text x="175.2" y="33.7">HDMI0_TX2_N</text>
<text x="175.3" y="31.2">HDMI0_TX2_P</text>
<text x="204.3" y="33.7">HDMI0_TX1_P</text>
<text x="204.3" y="31.2">HDMI0_TX2_N</text>
<text x="115.4" y="41.4">HDMI0_TX1_N</text>
<text x="115.4" y="38.8">HDMI0_TX1_P</text>
<text x="175.2" y="41.4">HDMI0_TX1_N</text>
<text x="175.3" y="38.8">HDMI0_TX1_P</text>
<text x="204.3" y="41.4">HDMI0_TX0_P</text>
<text x="204.3" y="38.8">HDMI0_TX1_N</text>
<text x="144.7" y="47.7">TPD4E05U06DQAR</text>
<text x="204.3" y="46.4">HDMI0_TX0_N</text>
<text x="204.3" y="49">HDMI0_CLK_P</text>
<text x="115.4" y="57.9">HDMI0_TX0_N</text>
<text x="115.4" y="55.3">HDMI0_TX0_P</text>
<text x="175.2" y="57.9">HDMI0_TX0_N</text>
<text x="175.3" y="55.3">HDMI0_TX0_P</text>
<text x="204.3" y="54.1">HDMI0_CLK_N</text>
<text x="204.3" y="56.6">HDMI0_CEC</text>
<text x="115.4" y="65.5">HDMI0_CLK_N</text>
<text x="115.4" y="62.9">HDMI0_CLK_P</text>
<text x="175" y="65.5">HDMI0_CLK_N</text>
<text x="175.1" y="62.9">HDMI0_CLK_P</text>
<text x="204.3" y="61.7">HDMI0_SCL</text>
<text x="204.3" y="64.2">HDMI0_SDA</text>
<text x="144.7" y="71.8">TPD4E05U06DQAR</text>
<text x="204.3" y="69.3">HDMI0_+5V</text>
<text x="204.3" y="71.8">HDMI0_HPD</text>
<text x="155.5" y="83.3">HDMI0_CEC</text>
<text x="134.5" y="87.1">ESD9X5.0ST5G</text>
<text x="238.6" y="87.1">HDMI-216</text>
<text x="134.5" y="94.7">ESD9X5.0ST5G</text>
<text x="155.8" y="90.9">HDMI0_SCL</text>
<text x="215.8" y="93.4">RT9742SNGV</text>
<text x="155.6" y="98.5">HDMI0_SDA</text>
<text x="252.6" y="97.2">HDMI0_+5V</text>
<text x="134.5" y="102.3">ESD9X5.0ST5G</text>
<text x="156" y="106.1">HDMI0_+5V</text>
<text x="205.6" y="103.6">100nF</text>
<text x="246.3" y="103.6">100nF</text>
<text x="134.5" y="109.9">ESD9X5.0ST5G</text>
<text x="155.5" y="113.7">HDMI0_HPD</text>
<text x="134.5" y="117.6">ESD9X5.0ST5G</text>
<text x="145.9" y="167.1">100nF</text>
<text x="159.9" y="163.3">VBUS_EN</text>
<text x="238.6" y="167.1">150uF</text>
<text x="182.8" y="173.4">AP2553AW6-7</text>
<text x="212" y="169.6">12K</text>
<text x="109.1" y="191.2">TPD2EUSB30DRTR</text>
<text x="167.5" y="191.2">TPD2EUSB30DRTR</text>
<text x="222.1" y="191.2">TPD2EUSB30DRTR</text>
<text x="274.2" y="189.9">USB3_0_DP</text>
<text x="274.2" y="187.4">USB3_0_DM</text>
<text x="130.8" y="195">USB3_0_TX_P</text>
<text x="189" y="195">USB3_0_RX_P</text>
<text x="241.7" y="196.3">USB3_0_DM</text>
<text x="274.2" y="197.6">USB3_0_RX_P</text>
<text x="274.2" y="195">USB3_0_RX_N</text>
<text x="274.2" y="202.6">USB3_0_TX_N</text>
<text x="274.2" y="205.2">USB3_0_TX_P</text>
<text x="304.7" y="210.3">HC-USB3.0-L168-WP</text>
<text x="242" y="221.7">USB3_0_DP</text>
<text x="130.7" y="223">USB3_0_TX_N</text>
<text x="188.9" y="223">USB3_0_RX_N</text>
</g>
<text font-size="1.9" fill="#a00000" x="253.9" y="293.3">Custom PCB design for Raspberry Pi</text>
</svg>
